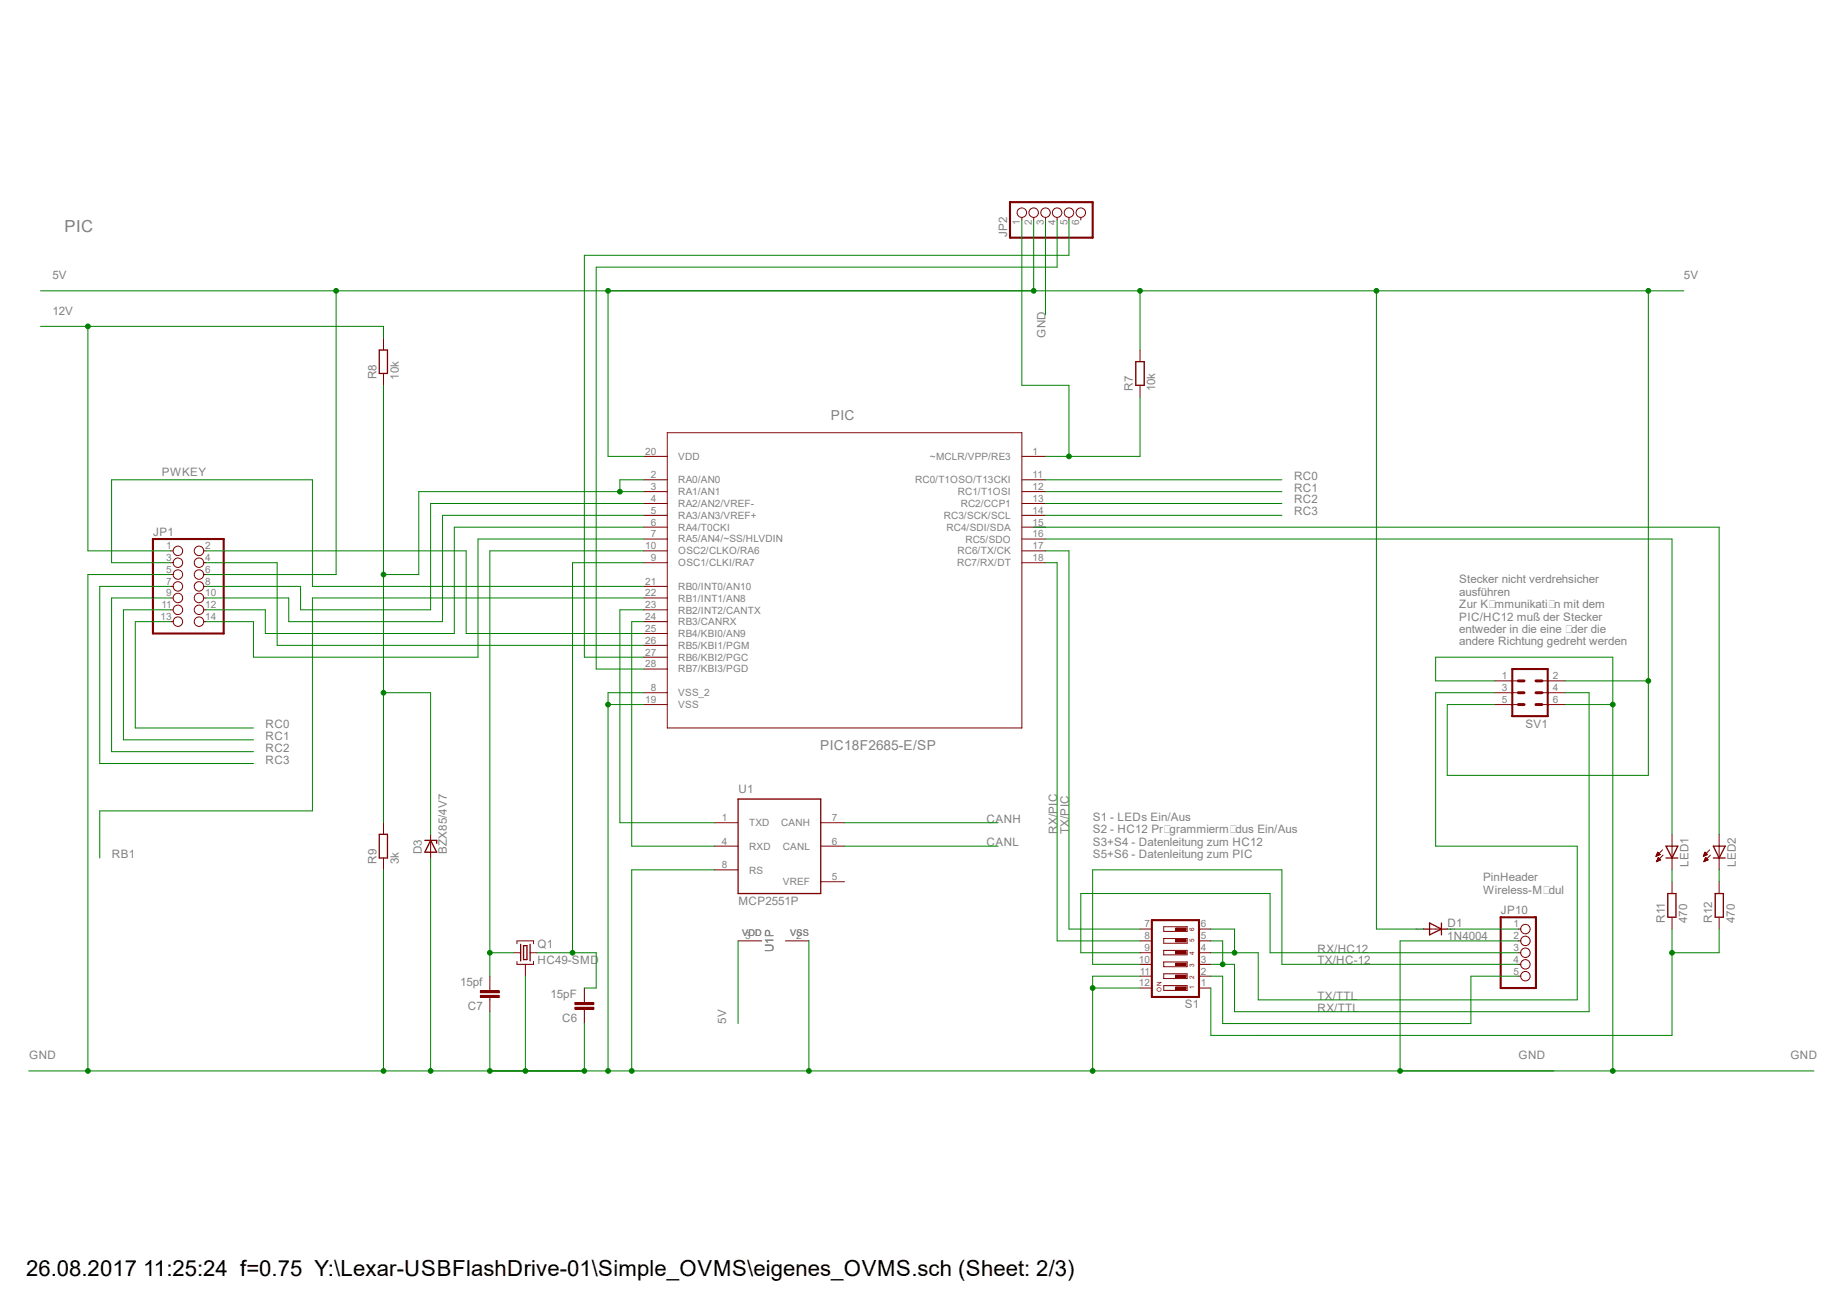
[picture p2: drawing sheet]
<svg xmlns="http://www.w3.org/2000/svg" width="297mm" height="210mm" viewBox="0 0 297 210" stroke-linecap="round" stroke-linejoin="round" font-family="sans-serif">
<g fill="none" stroke="#800000" stroke-width=".21">
<path d="M61 56.3h1.3v3.8h-1.3zM182.7 58.2h1.3v3.8h-1.3zM61 134.2h1.3v3.8h-1.3zM118.7 128.5h13.3v15.2h-13.3zM267.9 138h1.9M267.9 136.1h1.9l-.9 1.9zM275.5 138h1.9M275.5 136.1h1.9l-.9 1.9zM83.7 151.9v2.7M84.2 152.1h.5v2.2h-.5zM85.3 151.9v2.7M229.9 148.5l1.9 .9-1.9 1z"/>
<path d="M231.8 148.5v1.9M268.2 143.7h1.3v3.8h-1.3zM275.8 143.7h1.4v3.8h-1.4z"/>
</g>
<g fill="none" stroke="#800000" stroke-width=".16">
<path d="M164.3 35v.4M166.2 35v.4M168.1 35v.4M170 35v.4M171.9 35v.4M173.8 35v.4M61.7 54.4v1.9M183.3 56.3v1.9M61.7 60.1v1.9M103.5 73.4h3.8M103.5 77.2h3.8M103.5 79.1h3.8"/>
<path d="M107.3 69.6h57v47.5h-57zM164.3 73.4h3.8M164.3 77.2h3.8M164.3 79.1h3.8M183.3 62v1.9M103.5 81h3.8M103.5 82.9h3.8M103.5 84.8h3.8M103.5 86.7h3.8M103.5 88.6h3.8M103.5 90.5h3.8M103.5 94.3h3.8"/>
<path d="M103.5 96.2h3.8M103.5 98.1h3.8M103.5 100h3.8M164.3 81h3.8M164.3 82.9h3.8M164.3 84.8h3.8M164.3 86.7h3.8M164.3 88.6h3.8M164.3 90.5h3.8M103.5 101.9h3.8M103.5 103.8h3.8M103.5 105.7h3.8"/>
<path d="M103.5 107.6h3.8M103.5 111.4h3.8M103.5 113.3h3.8M240.4 111.4h3.8M240.4 113.3h3.8M240.4 109.5h3.8M248 111.4h3.8M248 113.3h3.8M248 109.5h3.8M61.7 132.3v1.9M61.7 138v1.9M114.9 132.3h3.8"/>
<path d="M114.9 136.1h3.8M114.9 139.9h3.8M132 132.3h3.8M132 136.1h3.8M266.4 137.7h.1M266.4 137.6h.2M266.4 137.6h.3M266.4 137.5h.5M266.4 137.5h.6M266.4 138.5h.1M266.4 138.5h.3M266.5 137.4h.4"/>
<path d="M266.5 137.3h.4M266.5 138.4h.3M266.5 137.3h.3M266.5 137.2h.2M266.5 138.3h.5M266.5 138.3h.6M266.6 137.2h.1M266.6 137.1h.1M266.6 138.3h.4M266.6 138.2h.4M266.6 138.1h.3M266.7 138h.1"/>
<path d="M267 137.5l-.4-.4-.3 .7M267 137.5l-.7 .3M267.1 138.3l-.4-.4-.3 .7M267.1 138.3l-.7 .3M267.4 136.7l-1.1 1.1M267.5 137.5l-1.1 1.1M268.9 134.2v5.7M273.9 137.7h.2M274 137.6h.2M274 137.6h.3M274 137.5h.4M274 138.5h.1"/>
<path d="M274.1 137.5h.5M274.1 137.4h.4M274.1 138.5h.2M274.1 137.3h.4M274.1 137.3h.3M274.1 138.4h.3M274.1 138.3h.4M274.1 137.2h.3M274.1 137.2h.2M274.1 138.3h.6M274.1 138.3h.5M274.2 137.1h.1"/>
<path d="M274.2 138.2h.4M274.2 138.1h.3M274.2 138.1h.2M274.3 138h.1M274.6 137.5l-.4-.4-.3 .7M274.6 137.5l-.7 .3M274.7 138.3l-.4-.4-.3 .7M274.7 138.3l-.7 .3M275 136.7l-1.1 1.1M275.1 137.5l-1.1 1.1M276.5 134.2v5.7M77.3 159.3h3v.4h-3z"/>
<path d="M78.8 157v2.3M82.6 153.2h1.1M83.1 151.8v-.5h2.7v.5M83.1 154.6v.5h2.7v-.5M84.5 155.1v1.9M85.3 153.2h1.1M94 158.9v2.3M118.7 151.3h3.8M126.3 151.3h3.8M132 141.8h3.8M187.2 149.1h3.7v.7h-3.7zM187.2 151h3.7v.7h-3.7z"/>
<path d="M187.2 152.9h3.7v.7h-3.7zM187.2 154.7h3.7v.8h-3.7zM187.2 156.6h3.7v.8h-3.7zM187.2 158.5h3.7v.8h-3.7zM229 149.4h3.7M244.2 153.2h.4M244.2 151.3h.4M244.2 155.1h.4M244.2 149.4h.4M244.2 157h.4M268.9 141.8v1.9M268.9 147.5v1.9"/>
<path d="M276.5 141.8v1.9M276.5 147.5v1.9M77.3 160.1h3v.3h-3zM78.8 160.4v2.3M92.5 161.2h3v.4h-3zM92.5 162h3v.3h-3zM94 162.3v2.3"/>
<circle cx="164.3" cy="34.2" r=".76"/>
<circle cx="166.2" cy="34.2" r=".76"/>
<circle cx="168.1" cy="34.2" r=".76"/>
<circle cx="170" cy="34.2" r=".76"/>
<circle cx="171.9" cy="34.2" r=".76"/>
<circle cx="173.8" cy="34.2" r=".76"/>
<circle cx="245.3" cy="149.4" r=".76"/>
<circle cx="245.3" cy="151.3" r=".76"/>
<circle cx="245.3" cy="155.1" r=".76"/>
<circle cx="245.3" cy="157" r=".76"/>
<circle cx="245.3" cy="153.2" r=".76"/>
</g>
<path d="M162.4 32.5h13.3v5.7h-13.3zM243.2 107.6h5.7v7.6h-5.7zM77.3 159.5h3M185.2 148h7.6v12.4h-7.6zM241.3 147.5h5.7v11.4h-5.7zM77.3 160.3h3M92.5 161.4h3M92.5 162.2h3" fill="none" stroke="#800000" stroke-width=".34"/>
<path d="M244.2 113.3h.9M244.2 111.4h.9M244.2 109.5h.9M247 113.3h1M247 111.4h1M247 109.5h1" fill="none" stroke="#800000" stroke-width=".47"/>
<path d="M189.1 158.7h1.7v.4h-1.7z" fill-rule="evenodd" fill="#800000"/>
<path d="M189.1 158.7h1.7v.4h-1.7z" fill="none" stroke="#800000" stroke-width=".16"/>
<path d="M189.1 156.8h1.7v.4h-1.7z" fill-rule="evenodd" fill="#800000"/>
<path d="M189.1 156.8h1.7v.4h-1.7z" fill="none" stroke="#800000" stroke-width=".16"/>
<path d="M189.1 154.9h1.7v.4h-1.7z" fill-rule="evenodd" fill="#800000"/>
<path d="M189.1 154.9h1.7v.4h-1.7z" fill="none" stroke="#800000" stroke-width=".16"/>
<path d="M189.1 153.1h1.7v.3h-1.7z" fill-rule="evenodd" fill="#800000"/>
<path d="M189.1 153.1h1.7v.3h-1.7z" fill="none" stroke="#800000" stroke-width=".16"/>
<path d="M189.1 151.2h1.7v.3h-1.7z" fill-rule="evenodd" fill="#800000"/>
<path d="M189.1 151.2h1.7v.3h-1.7z" fill="none" stroke="#800000" stroke-width=".16"/>
<path d="M189.1 149.3h1.7v.3h-1.7z" fill-rule="evenodd" fill="#800000"/>
<g fill="none" stroke="#800000" stroke-width=".16">
<path d="M27.4 88.6h.5M27.4 90.5h.5M27.4 92.4h.5M27.4 94.3h.5M27.4 96.2h.5M27.4 98.1h.5M27.4 100h.5M32.7 88.6h.4M32.7 90.5h.4M32.7 92.4h.4M32.7 94.3h.4M32.7 96.2h.4"/>
<path d="M32.7 98.1h.4M32.7 100h.4M69.3 134.2v3.8M183.3 149.4h1.9M183.3 151.3h1.9M183.3 153.2h1.9M183.3 155.1h1.9M183.3 157h1.9M183.3 158.9h1.9M189.1 149.3h1.7v.3h-1.7zM192.8 149.4h1.9M192.8 151.3h1.9"/>
<path d="M192.8 153.2h1.9M192.8 155.1h1.9M192.8 157h1.9M192.8 158.9h1.9"/>
<circle cx="28.6" cy="96.2" r=".76"/>
<circle cx="28.6" cy="88.6" r=".76"/>
<circle cx="28.6" cy="94.3" r=".76"/>
<circle cx="28.6" cy="98.1" r=".76"/>
<circle cx="28.6" cy="100" r=".76"/>
<circle cx="28.6" cy="90.5" r=".76"/>
<circle cx="28.6" cy="92.4" r=".76"/>
<circle cx="32" cy="98.1" r=".76"/>
<circle cx="32" cy="96.2" r=".76"/>
<circle cx="32" cy="100" r=".76"/>
<circle cx="32" cy="88.6" r=".76"/>
<circle cx="32" cy="94.3" r=".76"/>
<circle cx="32" cy="90.5" r=".76"/>
<circle cx="32" cy="92.4" r=".76"/>
</g>
<path d="M68.3 135.2h1.9v.4M69.3 135.2l.9 1.9h-1.9z" fill="none" stroke="#800000" stroke-width=".21"/>
<path d="M24.6 86.7h11.4v15.2h-11.4z" fill="none" stroke="#800000" stroke-width=".34"/>
<path d="M6.5 46.8h264.3M183.3 46.8v9.5" fill="none" stroke="#008000" stroke-width=".16"/>
<circle cx="183.3" cy="46.8" r=".38" fill="#008000"/>
<g fill="none" stroke="#008000" stroke-width=".16">
<path d="M166.2 35.4v11.4"/>
<circle cx="183.3" cy="46.8" r=".38"/>
</g>
<circle cx="166.2" cy="46.8" r=".38" fill="#008000"/>
<g fill="none" stroke="#008000" stroke-width=".16">
<path d="M54.1 46.8v45.6"/>
<circle cx="166.2" cy="46.8" r=".38"/>
</g>
<circle cx="54.1" cy="46.8" r=".38" fill="#008000"/>
<g fill="none" stroke="#008000" stroke-width=".16">
<path d="M97.8 46.8v26.6h5.7"/>
<circle cx="54.1" cy="46.8" r=".38"/>
</g>
<circle cx="97.8" cy="46.8" r=".38" fill="#008000"/>
<g fill="none" stroke="#008000" stroke-width=".16">
<path d="M221.4 46.8v102.6h7.6"/>
<circle cx="97.8" cy="46.8" r=".38"/>
</g>
<circle cx="221.4" cy="46.8" r=".38" fill="#008000"/>
<g fill="none" stroke="#008000" stroke-width=".16">
<path d="M265.1 109.5v15.2h-32.4v-11.4h7.7"/>
<circle cx="221.4" cy="46.8" r=".38"/>
</g>
<circle cx="265.1" cy="46.8" r=".38" fill="#008000"/>
<g fill="none" stroke="#008000" stroke-width=".16">
<path d="M265.1 46.8v62.7h-13.3"/>
<circle cx="265.1" cy="46.8" r=".38"/>
</g>
<circle cx="265.1" cy="109.5" r=".38" fill="#008000"/>
<g fill="none" stroke="#008000" stroke-width=".16">
<path d="M33.1 92.4h21M61.7 139.9v32.4h188.2M118.7 151.3v13.3"/>
<circle cx="265.1" cy="109.5" r=".38"/>
</g>
<circle cx="61.7" cy="172.3" r=".38" fill="#008000"/>
<g fill="none" stroke="#008000" stroke-width=".16">
<path d="M244.2 151.3h-19v21M4.6 172.3h57.1"/>
<circle cx="61.7" cy="172.3" r=".38"/>
</g>
<circle cx="225.2" cy="172.3" r=".38" fill="#008000"/>
<circle cx="225.2" cy="172.3" r=".38" fill="none" stroke="#008000" stroke-width=".16"/>
<circle cx="97.8" cy="172.3" r=".38" fill="#008000"/>
<g fill="none" stroke="#008000" stroke-width=".16">
<path d="M97.8 113.3h5.7M103.5 111.4h-5.7v60.9"/>
<circle cx="97.8" cy="172.3" r=".38"/>
</g>
<circle cx="97.8" cy="113.3" r=".38" fill="#008000"/>
<g fill="none" stroke="#008000" stroke-width=".16">
<path d="M84.5 157v15.3"/>
<circle cx="97.8" cy="113.3" r=".38"/>
</g>
<circle cx="84.5" cy="172.3" r=".38" fill="#008000"/>
<g fill="none" stroke="#008000" stroke-width=".16">
<path d="M78.8 162.7v9.6"/>
<circle cx="84.5" cy="172.3" r=".38"/>
</g>
<circle cx="78.8" cy="172.3" r=".38" fill="#008000"/>
<g fill="none" stroke="#008000" stroke-width=".16">
<path d="M94 164.6v7.7"/>
<circle cx="78.8" cy="172.3" r=".38"/>
</g>
<circle cx="94" cy="172.3" r=".38" fill="#008000"/>
<g fill="none" stroke="#008000" stroke-width=".16">
<path d="M114.9 139.9h-13.3v32.4M225.2 172.3h66.5"/>
<circle cx="94" cy="172.3" r=".38"/>
</g>
<circle cx="101.6" cy="172.3" r=".38" fill="#008000"/>
<g fill="none" stroke="#008000" stroke-width=".16">
<path d="M130.1 151.3v21"/>
<circle cx="101.6" cy="172.3" r=".38"/>
</g>
<circle cx="130.1" cy="172.3" r=".38" fill="#008000"/>
<g fill="none" stroke="#008000" stroke-width=".16">
<path d="M183.3 157h-7.6v1.9"/>
<circle cx="130.1" cy="172.3" r=".38"/>
</g>
<circle cx="175.7" cy="172.3" r=".38" fill="#008000"/>
<g fill="none" stroke="#008000" stroke-width=".16">
<path d="M183.3 158.9h-7.6v13.4"/>
<circle cx="175.7" cy="172.3" r=".38"/>
</g>
<circle cx="175.7" cy="158.9" r=".38" fill="#008000"/>
<g fill="none" stroke="#008000" stroke-width=".16">
<path d="M251.8 113.3h7.6v59"/>
<circle cx="175.7" cy="158.9" r=".38"/>
</g>
<circle cx="259.4" cy="172.3" r=".38" fill="#008000"/>
<g fill="none" stroke="#008000" stroke-width=".16">
<path d="M259.4 105.7v7.6"/>
<circle cx="259.4" cy="172.3" r=".38"/>
</g>
<circle cx="259.4" cy="113.3" r=".38" fill="#008000"/>
<g fill="none" stroke="#008000" stroke-width=".16">
<path d="M259.4 105.7h-28.5v3.8h9.5M69.3 138v34.3"/>
<circle cx="259.4" cy="113.3" r=".38"/>
</g>
<circle cx="69.3" cy="172.3" r=".38" fill="#008000"/>
<g fill="none" stroke="#008000" stroke-width=".16">
<path d="M27.4 92.4h-13.3v79.9"/>
<circle cx="69.3" cy="172.3" r=".38"/>
</g>
<circle cx="14.1" cy="172.3" r=".38" fill="#008000"/>
<g fill="none" stroke="#008000" stroke-width=".16">
<path d="M168.1 35.4v15.2M61.7 92.4h5.6M61.7 111.4v20.9"/>
<circle cx="14.1" cy="172.3" r=".38"/>
</g>
<circle cx="61.7" cy="92.4" r=".38" fill="#008000"/>
<g fill="none" stroke="#008000" stroke-width=".16">
<path d="M61.7 62v49.4h7.6v22.8M103.5 79.1h-36.2v13.3"/>
<circle cx="61.7" cy="92.4" r=".38"/>
</g>
<circle cx="61.7" cy="111.4" r=".38" fill="#008000"/>
<g fill="none" stroke="#008000" stroke-width=".16">
<path d="M103.5 77.2h-3.8v1.9"/>
<circle cx="61.7" cy="111.4" r=".38"/>
</g>
<circle cx="99.7" cy="79.1" r=".38" fill="#008000"/>
<g fill="none" stroke="#008000" stroke-width=".16">
<path d="M135.8 132.3h24.7M135.8 136.1h24.7M268.9 139.9v1.9M276.5 139.9v1.9M268.9 149.4v17.1h-66.6M276.5 149.4v3.8h-7.6"/>
<circle cx="99.7" cy="79.1" r=".38"/>
</g>
<circle cx="268.9" cy="153.2" r=".38" fill="#008000"/>
<g fill="none" stroke="#008000" stroke-width=".16">
<path d="M164.3 35.4v26.6h7.6v11.4M183.3 63.9v9.5h-15.2M27.4 90.5h-9.5v-13.3h32.3v17.1h53.3M33.1 90.5h11.5v13.3h58.9M33.1 88.6h41.9v13.3h28.5M183.3 155.1h-7.6v-15.2h30.5v15.2h38M194.7 158.9v7.6h7.6M194.7 157h1.9v7.6h40v-7.6h7.6"/>
<circle cx="268.9" cy="153.2" r=".38"/>
</g>
<circle cx="171.9" cy="73.4" r=".38" fill="#008000"/>
<g fill="none" stroke="#008000" stroke-width=".16">
<path d="M78.8 88.6v68.4M78.8 153.2h3.8"/>
<circle cx="171.9" cy="73.4" r=".38"/>
</g>
<circle cx="78.8" cy="153.2" r=".38" fill="#008000"/>
<g fill="none" stroke="#008000" stroke-width=".16">
<path d="M78.8 88.6h24.7M103.5 90.5h-11.4v62.7M86.4 153.2h9.5v5.7h-1.9"/>
<circle cx="78.8" cy="153.2" r=".38"/>
</g>
<circle cx="92.1" cy="153.2" r=".38" fill="#008000"/>
<g fill="none" stroke="#008000" stroke-width=".16">
<path d="M170 35.4v7.6h-74.1v64.6h7.6M171.9 35.4v5.7h-77.9v64.6h9.5M168.1 77.2h38.1M168.1 79.1h38.1M27.4 98.1h-7.5v20.9h20.9M27.4 100h-5.6v17.1h19M27.4 94.3h-11.4v28.5h24.8M27.4 96.2h-9.5v24.7h22.9M103.5 98.1h-3.8v34.2h15.2M103.5 84.8h-30.4v17.1h-30.4v-3.8h-9.6M103.5 81h-34.2v17.1h-21v-3.8h-15.2M103.5 100h-1.9v36.1h13.3"/>
<path d="M103.5 86.7h-26.6v19h-36.1v-5.7h-7.7M103.5 82.9h-32.3v17.1h-24.8v-3.8h-13.3M166.2 84.8h110.3v49.4M168.1 86.7h100.8v47.5M168.1 81h38.1M168.1 82.9h38.1M230.9 136.1h22.8v24.7h-51.4v-7.6h-7.6M194.7 149.4h3.8v3.8M232.7 149.4h11.5"/>
<circle cx="92.1" cy="153.2" r=".38"/>
</g>
<circle cx="198.5" cy="153.2" r=".38" fill="#008000"/>
<g fill="none" stroke="#008000" stroke-width=".16">
<path d="M240.4 111.4h-9.5v24.7M255.6 111.4v51.3h-57.1v-7.6h-3.8M194.7 151.3h1.9v3.8"/>
<circle cx="198.5" cy="153.2" r=".38"/>
</g>
<circle cx="196.6" cy="155.1" r=".38" fill="#008000"/>
<g fill="none" stroke="#008000" stroke-width=".16">
<path d="M6.5 52.5h55.2v1.9M14.1 52.5v36.1h13.3M251.8 111.4h3.8"/>
<circle cx="196.6" cy="155.1" r=".38"/>
</g>
<circle cx="14.1" cy="52.5" r=".38" fill="#008000"/>
<g fill="none" stroke="#008000" stroke-width=".16">
<path d="M103.5 96.2h-53.3v34.2h-34.2v7.6M168.1 90.5h1.9v60.8h13.3M168.1 88.6h3.8v60.8h11.4M183.3 153.2h-9.5v-9.5h30.5v9.5h39.9"/>
<circle cx="14.1" cy="52.5" r=".38"/>
</g>
<text font-size="3.6" x="4.2" y="205.3">26.08.2017 11:25:24 f=0.75 Y:\Lexar-USBFlashDrive-01\Simple_OVMS\eigenes_OVMS.sch (Sheet: 2/3)</text>
<text font-size="2.7" fill="#808080" x="10.4" y="37.3">PIC</text>
<g font-size="2.2" fill="#808080">
<text x="133.6" y="67.6">PIC</text>
<text x="131.9" y="120.6">PIC18F2685-E/SP</text>
</g>
<g font-size="1.9" fill="#808080">
<text x="162" y="38.2" transform="rotate(-90 162 38.2)">JP2</text>
<text x="8.4" y="44.9">5V</text>
<text x="270.8" y="44.9">5V</text>
<text x="8.4" y="50.6">12V</text>
<text x="168.1" y="54.4" transform="rotate(-90 168.1 54.4)">GND</text>
<text x="60.5" y="61" transform="rotate(-90 60.5 61)">R8</text>
<text x="64.1" y="61" transform="rotate(-90 64.1 61)">10k</text>
<text x="182.2" y="62.9" transform="rotate(-90 182.2 62.9)">R7</text>
<text x="185.8" y="62.9" transform="rotate(-90 185.8 62.9)">10k</text>
<text x="26" y="76.6">PWKEY</text>
<text x="208.1" y="77.2">RC0</text>
<text x="208.1" y="79.1">RC1</text>
<text x="208.1" y="81">RC2</text>
<text x="208.1" y="82.9">RC3</text>
<text x="24.6" y="86.2">JP1</text>
<text x="234.7" y="95.8">ausführen</text>
<text x="234.7" y="93.9">Stecker nicht verdrehsicher</text>
<text x="234.7" y="101.8">entweder in die eine oder die</text>
<text x="234.7" y="97.8">Zur Kommunikation mit dem</text>
<text x="234.7" y="99.8">PIC/HC12 muß der Stecker</text>
<text x="234.7" y="103.8">andere Richtung gedreht werden</text>
<text x="42.7" y="117.1">RC0</text>
<text x="42.7" y="119">RC1</text>
<text x="245.3" y="117.1">SV1</text>
<text x="42.7" y="120.9">RC2</text>
<text x="42.7" y="122.8">RC3</text>
<text x="118.7" y="127.6">U1</text>
<text x="67.9" y="137.4" transform="rotate(-90 67.9 137.4)">D3</text>
<text x="71.8" y="137.4" transform="rotate(-90 71.8 137.4)">BZX85/4V7</text>
<text x="158.7" y="132.3">CANH</text>
<text x="158.7" y="136.1">CANL</text>
<text x="170" y="134.2" transform="rotate(-90 170 134.2)">RX/PIC</text>
<text x="171.9" y="134.2" transform="rotate(-90 171.9 134.2)">TX/PIC</text>
<text x="175.8" y="132">S1 - LEDs Ein/Aus</text>
<text x="175.8" y="134">S2 - HC12 Programmiermodus Ein/Aus</text>
<text x="175.8" y="136">S3+S4 - Datenleitung zum HC12</text>
<text x="18" y="138">RB1</text>
<text x="60.5" y="138.9" transform="rotate(-90 60.5 138.9)">R9</text>
<text x="64.1" y="139" transform="rotate(-90 64.1 139)">3k</text>
<text x="175.8" y="138">S5+S6 - Datenleitung zum PIC</text>
<text x="238.5" y="141.7">PinHeader</text>
<text x="238.5" y="143.7">Wireless-Modul</text>
<text x="271.6" y="139.5" transform="rotate(-90 271.6 139.5)">LED1</text>
<text x="279.1" y="139.5" transform="rotate(-90 279.1 139.5)">LED2</text>
<text x="118.7" y="145.6">MCP2551P</text>
<text x="232.8" y="149.1">D1</text>
<text x="241.4" y="147.1">JP10</text>
<text x="267.8" y="148.4" transform="rotate(-90 267.8 148.4)">R11</text>
<text x="271.4" y="148.5" transform="rotate(-90 271.4 148.5)">470</text>
<text x="275.4" y="148.4" transform="rotate(-90 275.4 148.4)">R12</text>
<text x="279" y="148.5" transform="rotate(-90 279 148.5)">470</text>
<text x="86.4" y="155.1">HC49-SMD</text>
<text x="86.4" y="152.5">Q1</text>
<text x="124.4" y="153.2" transform="rotate(-90 124.4 153.2)">U1P</text>
<text x="211.9" y="155.1">TX/HC-12</text>
<text x="211.9" y="153.2">RX/HC12</text>
<text x="232.7" y="151.2">1N4004</text>
<text x="74" y="158.6">15pf</text>
<text x="88.5" y="160.5">15pF</text>
<text x="211.9" y="160.8">TX/TTL</text>
<text x="75.2" y="162.4">C7</text>
<text x="90.4" y="164.3">C6</text>
<text x="116.8" y="164.6" transform="rotate(-90 116.8 164.6)">5V</text>
<text x="190.5" y="162.1">S1</text>
<text x="211.9" y="162.7">RX/TTL</text>
<text x="4.7" y="170.3">GND</text>
<text x="244.2" y="170.3">GND</text>
<text x="287.9" y="170.3">GND</text>
</g>
<g font-size="1.6" fill="#808080">
<text x="164" y="36.1" transform="rotate(-90 164 36.1)">1</text>
<text x="165.9" y="36.1" transform="rotate(-90 165.9 36.1)">2</text>
<text x="167.8" y="36.1" transform="rotate(-90 167.8 36.1)">3</text>
<text x="169.8" y="36.1" transform="rotate(-90 169.8 36.1)">4</text>
<text x="171.7" y="36.1" transform="rotate(-90 171.7 36.1)">5</text>
<text x="173.6" y="36.1" transform="rotate(-90 173.6 36.1)">6</text>
<text x="103.8" y="73.1">20</text>
<text x="104.6" y="76.9">2</text>
<text x="109.1" y="74">VDD</text>
<text x="109.1" y="77.8">RA0/AN0</text>
<text x="147.2" y="77.8">RC0/T1OSO/T13CKI</text>
<text x="149.6" y="74">~MCLR/VPP/RE3</text>
<text x="166.1" y="73.1">1</text>
<text x="166.1" y="76.9">11</text>
<text x="104.6" y="78.8">3</text>
<text x="104.6" y="80.7">4</text>
<text x="104.6" y="82.6">5</text>
<text x="109.1" y="79.7">RA1/AN1</text>
<text x="109.1" y="81.6">RA2/AN2/VREF-</text>
<text x="109.1" y="83.5">RA3/AN3/VREF+</text>
<text x="151.8" y="83.5">RC3/SCK/SCL</text>
<text x="154" y="79.7">RC1/T1OSI</text>
<text x="154.5" y="81.6">RC2/CCP1</text>
<text x="166.1" y="78.8">12</text>
<text x="166.1" y="80.7">13</text>
<text x="166.1" y="82.6">14</text>
<text x="26.7" y="88.3">1</text>
<text x="33" y="88.3">2</text>
<text x="103.8" y="88.3">10</text>
<text x="104.6" y="84.5">6</text>
<text x="104.6" y="86.4">7</text>
<text x="109.1" y="85.4">RA4/T0CKI</text>
<text x="109.1" y="87.2">RA5/AN4/~SS/HLVDIN</text>
<text x="109.1" y="89.2">OSC2/CLKO/RA6</text>
<text x="152.2" y="85.4">RC4/SDI/SDA</text>
<text x="154" y="89.2">RC6/TX/CK</text>
<text x="155.3" y="87.3">RC5/SDO</text>
<text x="166.1" y="84.5">15</text>
<text x="166.1" y="86.4">16</text>
<text x="166.1" y="88.3">17</text>
<text x="26.7" y="90.3">3</text>
<text x="26.7" y="92.1">5</text>
<text x="26.7" y="94">7</text>
<text x="26.7" y="95.9">9</text>
<text x="33" y="90.3">4</text>
<text x="33" y="92.1">6</text>
<text x="33" y="94">8</text>
<text x="33" y="95.9">10</text>
<text x="103.8" y="94">21</text>
<text x="103.8" y="95.9">22</text>
<text x="104.6" y="90.3">9</text>
<text x="109.1" y="91.1">OSC1/CLKI/RA7</text>
<text x="109.1" y="94.9">RB0/INT0/AN10</text>
<text x="153.9" y="91.1">RC7/RX/DT</text>
<text x="166.1" y="90.3">18</text>
<text x="25.8" y="99.7">13</text>
<text x="25.9" y="97.8">11</text>
<text x="33" y="97.8">12</text>
<text x="33" y="99.7">14</text>
<text x="103.8" y="97.8">23</text>
<text x="103.8" y="99.7">24</text>
<text x="103.8" y="101.6">25</text>
<text x="109.1" y="96.8">RB1/INT1/AN8</text>
<text x="109.1" y="98.7">RB2/INT2/CANTX</text>
<text x="109.1" y="100.6">RB3/CANRX</text>
<text x="103.8" y="103.5">26</text>
<text x="103.8" y="105.5">27</text>
<text x="103.8" y="107.4">28</text>
<text x="109.1" y="102.5">RB4/KBI0/AN9</text>
<text x="109.1" y="104.4">RB5/KBI1/PGM</text>
<text x="109.1" y="106.3">RB6/KBI2/PGC</text>
<text x="103.8" y="113">19</text>
<text x="104.6" y="111.1">8</text>
<text x="109.1" y="108.2">RB7/KBI3/PGD</text>
<text x="109.1" y="112">VSS_2</text>
<text x="109.1" y="113.9">VSS</text>
<text x="241.6" y="109.3">1</text>
<text x="241.6" y="111.1">3</text>
<text x="241.6" y="113">5</text>
<text x="249.7" y="109.3">2</text>
<text x="249.7" y="111.1">4</text>
<text x="249.7" y="113">6</text>
<text x="116.1" y="132">1</text>
<text x="116.1" y="135.8">4</text>
<text x="120.5" y="132.9">TXD</text>
<text x="120.5" y="136.7">RXD</text>
<text x="125.6" y="132.9">CANH</text>
<text x="125.9" y="136.7">CANL</text>
<text x="133.8" y="132">7</text>
<text x="133.8" y="135.8">6</text>
<text x="116.1" y="139.7">8</text>
<text x="120.5" y="140.5">RS</text>
<text x="125.9" y="142.4">VREF</text>
<text x="133.8" y="141.6">5</text>
<text x="184.1" y="149.1">7</text>
<text x="193.1" y="149.1">6</text>
<text x="243.4" y="149.1">1</text>
<text x="119.8" y="151">3</text>
<text x="128.1" y="151">2</text>
<text x="183.2" y="154.9">10</text>
<text x="184.1" y="151">8</text>
<text x="184.1" y="153">9</text>
<text x="193.1" y="154.9">3</text>
<text x="193.1" y="153">4</text>
<text x="193.1" y="151">5</text>
<text x="243.4" y="151">2</text>
<text x="243.4" y="153">3</text>
<text x="243.4" y="154.9">4</text>
<text x="183.2" y="158.7">12</text>
<text x="183.3" y="156.8">11</text>
<text x="193.1" y="158.7">1</text>
<text x="193.1" y="156.8">2</text>
<text x="243.4" y="156.8">5</text>
</g>
<g font-size="1.5" fill="#808080">
<text x="119.3" y="150.5">VDD</text>
<text x="127.1" y="150.5">VSS</text>
</g>
<g font-size="1" fill="#800000">
<text x="192.1" y="149.7" transform="rotate(-90 192.1 149.7)">6</text>
<text x="192.1" y="155.5" transform="rotate(-90 192.1 155.5)">3</text>
<text x="192.1" y="153.6" transform="rotate(-90 192.1 153.6)">4</text>
<text x="192.1" y="151.6" transform="rotate(-90 192.1 151.6)">5</text>
<text x="186.8" y="159.5" transform="rotate(-90 186.8 159.5)">ON</text>
<text x="192.1" y="159.1" transform="rotate(-90 192.1 159.1)">1</text>
<text x="192.1" y="157.4" transform="rotate(-90 192.1 157.4)">2</text>
</g>
<g font-size=".4" fill="#800080">
<text x="227.7" y="149.6">SpiceOrder 1</text>
<text x="231.4" y="149.6">SpiceOrder 2</text>
</g>
</svg>
